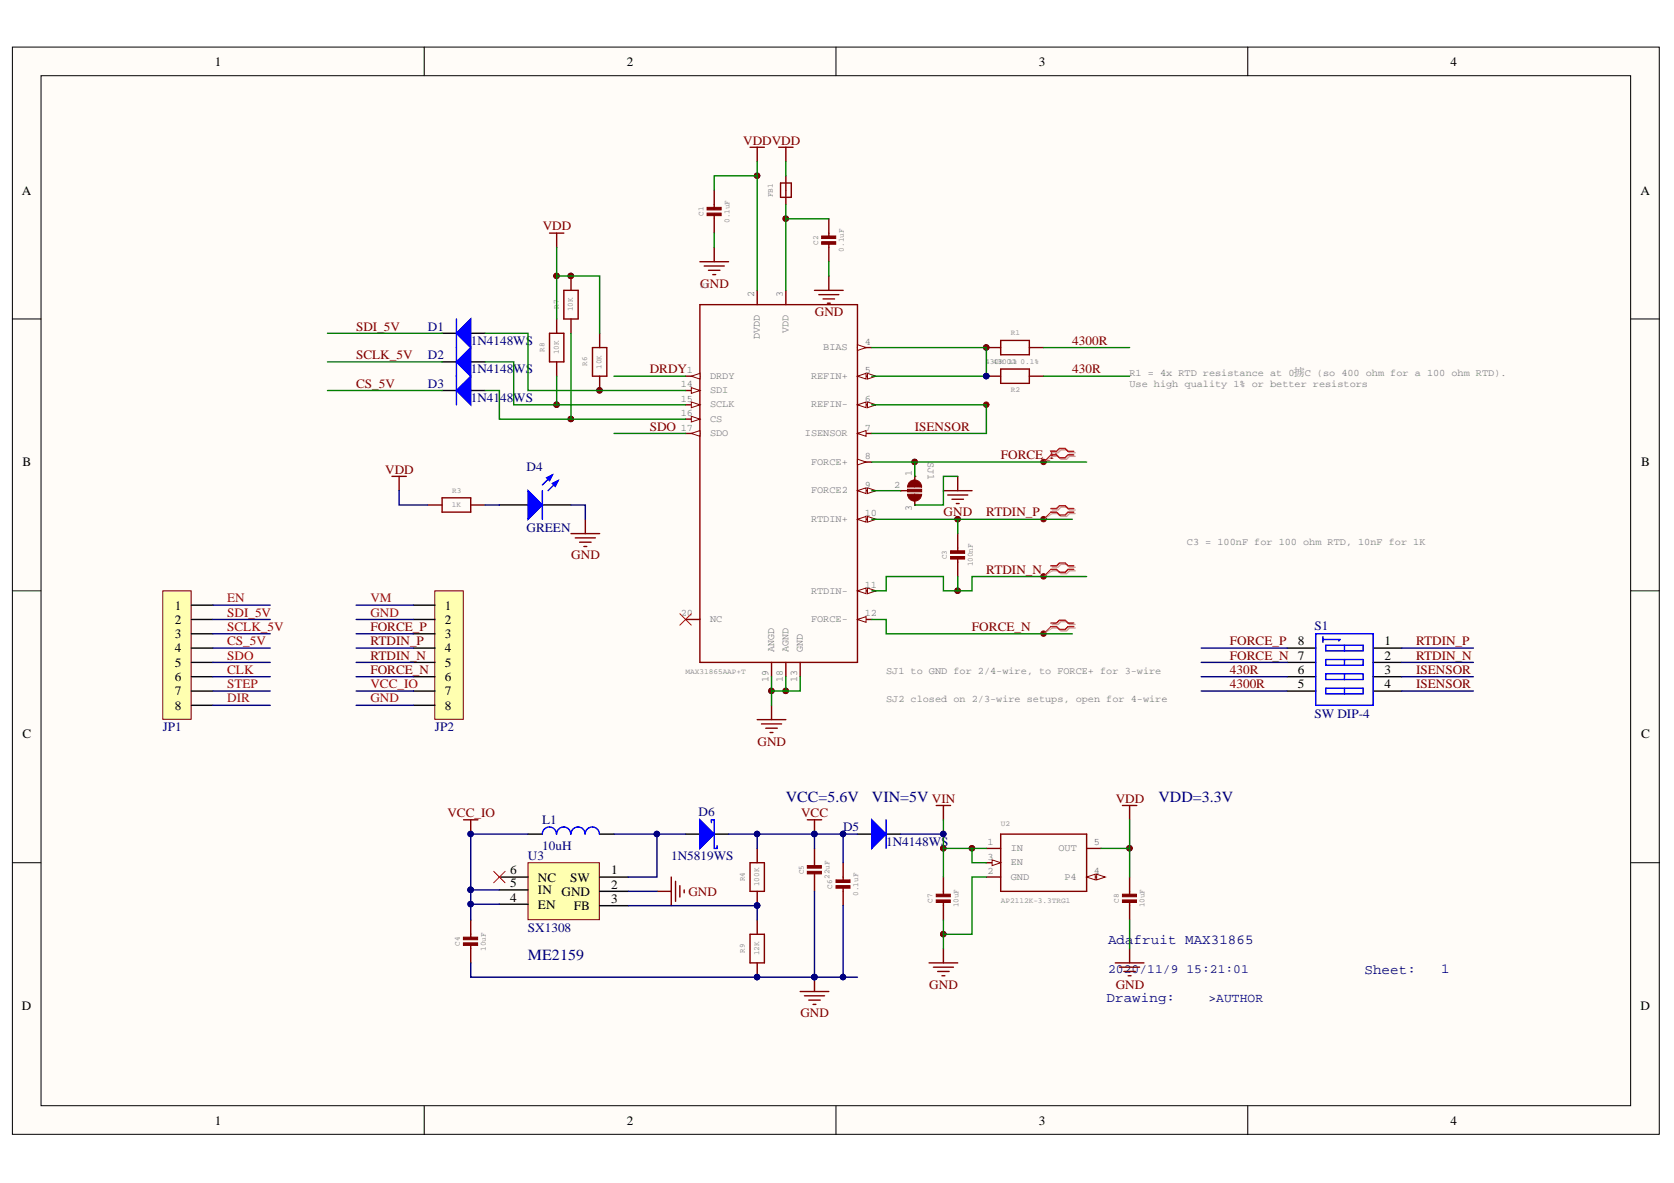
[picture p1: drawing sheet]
<svg xmlns="http://www.w3.org/2000/svg" width="297mm" height="210mm" viewBox="0 0 297 210" stroke-linecap="round" stroke-linejoin="round" font-family="sans-serif">
<g fill="#fffcf8" stroke="#000" stroke-width=".18">
<path d="M2.2 8.4h292.2v192.9h-292.2z"/>
<path d="M7.3 13.4h282v182.8h-282z"/>
</g>
<path d="M75.3 8.4v5M148.3 8.4v5M221.4 8.4v5M2.2 56.6h5.1M289.4 56.6h5.1M2.2 104.8h5.1M289.4 104.8h5.1M2.2 153.1h5.1M289.4 153.1h5.1M75.3 196.2v5.1M148.3 196.2v5.1M221.4 196.2v5.1" fill="none" stroke="#000" stroke-width=".18"/>
<g fill="#000080" stroke="#000080" stroke-width=".18">
<circle cx="98.8" cy="71.8" r=".48"/>
<circle cx="98.8" cy="49" r=".48"/>
<circle cx="101.3" cy="74.3" r=".49"/>
<circle cx="101.3" cy="49" r=".49"/>
<circle cx="106.4" cy="69.3" r=".48"/>
<circle cx="134.3" cy="31.2" r=".48"/>
<circle cx="136.9" cy="122.6" r=".48"/>
<circle cx="139.4" cy="122.6" r=".48"/>
<circle cx="139.4" cy="38.8" r=".48"/>
<circle cx="162.3" cy="82" r=".48"/>
<circle cx="167.4" cy="165.7" r=".48"/>
<circle cx="167.4" cy="150.5" r=".48"/>
<circle cx="169.9" cy="104.8" r=".48"/>
<circle cx="169.9" cy="92.1" r=".48"/>
<circle cx="172.5" cy="150.5" r=".48"/>
<circle cx="175" cy="61.6" r=".48"/>
<circle cx="200.4" cy="150.5" r=".48"/>
<circle cx="175" cy="66.7" r=".48"/>
</g>
<g fill="none" stroke="#800000" stroke-width=".25">
<path d="M126.7 33.7v3.3M126.7 38.1v3.3M133.1 26.1h2.5M134.4 26.1v2.6M138.2 26.1h2.5M138.5 32.5h1.9v2.5h-1.9zM139.4 26.1v2.6M139.4 31.2v5.1M147.1 38.8v3.3M97.5 59.1h2.5v5.1h-2.5zM97.5 41.4h2.5M98.8 41.4v2.5"/>
<path d="M98.8 56.6v2.5M100 51.5h2.6v5.1h-2.6zM101.3 49v2.5M101.3 56.6v2.5M106.4 59.1v2.6M124.2 46.4h5.1M125 47.2h3.5M125.7 48h2.1M126.5 48.7h.5M126.7 43.9v2.5M144.5 51.5h5.1M145.3 52.3h3.5"/>
<path d="M146.1 53h2M146.8 53.8h.5M147.1 43.1v3.3M147.1 49v2.5M98.8 64.2v2.6M105.1 61.7h2.6v5.1h-2.6zM106.4 66.8v2.5M175 61.7h2.6M175 66.8h2.6M177.6 60.4h5v2.5h-5zM177.6 65.5h5v2.5h-5zM182.6 61.7h2.6"/>
<path d="M182.6 66.8h2.6M75.9 89.6h2.5M78.4 88.3h5.1v2.6h-5.1zM83.5 89.6h2.6M159.8 87.1h.1M159.8 87.1h2.1M162.3 89.6h.1M162.3 84.5h.1M162.3 84.5v.9M162.3 88.7v.9M167.4 87.1h5.1M168.2 87.8h3.5"/>
<path d="M168.9 88.6h2.1M169.7 89.3h.5M169.9 84.5v2.6M169.9 94.7v3.3M169.9 99v3.3M134.4 127.7h5M135.1 128.4h3.6M135.9 129.2h2M136.6 130h.6M136.9 125.1v2.6"/>
</g>
<g fill="#800000" stroke="#800000" stroke-width=".18">
<path d="M125.5 37.8h2.5v.5h-2.5z"/>
<path d="M125.5 36.8h2.5v.4h-2.5z"/>
<path d="M145.8 42.9h2.5v.4h-2.5z"/>
<path d="M145.8 41.9h2.5v.4h-2.5z"/>
<path d="M168.7 98.7h2.5v.5h-2.5z"/>
<path d="M168.7 97.7h2.5v.5h-2.5z"/>
<path d="M161 86.8h2.5v.5h-2.5z"/>
<circle cx="136.9" cy="122.6" r=".48"/>
<circle cx="139.4" cy="122.6" r=".48"/>
<circle cx="134.3" cy="31.2" r=".48"/>
<circle cx="101.3" cy="49" r=".49"/>
<circle cx="98.8" cy="49" r=".48"/>
<circle cx="175" cy="61.6" r=".48"/>
<circle cx="175" cy="71.8" r=".48"/>
<circle cx="169.9" cy="92.1" r=".48"/>
<circle cx="185.2" cy="92.1" r=".48"/>
<circle cx="162.3" cy="82" r=".48"/>
<circle cx="185.2" cy="82" r=".48"/>
<circle cx="185.2" cy="112.4" r=".48"/>
<circle cx="185.2" cy="102.3" r=".48"/>
<circle cx="169.9" cy="104.8" r=".48"/>
<circle cx="101.3" cy="74.3" r=".49"/>
<circle cx="98.8" cy="71.8" r=".48"/>
<circle cx="106.4" cy="69.3" r=".48"/>
<circle cx="139.4" cy="38.8" r=".48"/>
</g>
<g fill="#800000" stroke="#800000" stroke-width=".18">
<path d="M161 87.7a1.25 1.25 0 0 0 1.3 1.2 1.25 1.25 0 0 0 1.2-1.2zM161 87.7h1.3z" fill-rule="evenodd"/>
<path d="M161.3 85.6l-.3 .8h2.5a1.25 1.25 0 0 0-.8-1.2 1.25 1.25 0 0 0-1.4 .4zM162.3 86.4h1.2z" fill-rule="evenodd"/>
</g>
<path d="M120.6 108.9l2.1 2M122.7 108.9l-2.1 2" fill="none" stroke="#f00" stroke-width=".18"/>
<path d="M88.6 89.6h5.1M96.2 89.6h5.1M228.4 115h5.1M228.4 117.5h5.1M243.6 115h5.1M243.6 117.5h5.1M228.4 120.1h5.1M228.4 122.6h5.1M243.6 120.1h5.1M243.6 122.6h5.1" fill="none" stroke="#000" stroke-width=".25"/>
<path d="M233.5 112.5h10.1v12.6h-10.1zM234.8 113.5h3l-.3 .2M234.8 113v1M235.3 114.5h6.6v1h-6.6zM235.3 117h6.6v1h-6.6zM235.3 119.6h6.6v1h-6.6zM238.6 114.5v1M238.6 117v1M238.6 119.6v1M235.3 122.1h6.6v1h-6.6zM238.6 122.1v1" fill="none" stroke="#00f" stroke-width=".25"/>
<path d="M93.7 87.1l2.5 2.5-2.5 2.5z" fill="#00f"/>
<path d="M93.7 87.1l2.5 2.5-2.5 2.5zM98 84.3l-1.8 1.7M99 85.3l-1.7 1.8" fill="none" stroke="#00f" stroke-width=".25"/>
<path d="M98 85.8l1-.5-.5 1z" fill="#00f"/>
<path d="M98 85.8l1-.5-.5 1z" fill="none" stroke="#00f" stroke-width=".25"/>
<path d="M97 84.8l1-.5-.5 1z" fill="#00f"/>
<path d="M96.2 87.1v5M97 84.8l1-.5-.5 1z" fill="none" stroke="#00f" stroke-width=".25"/>
<path d="M69.6 84.5h2.5M70.8 84.5v2.6M101.3 94.7h5.1M102.1 95.4h3.5M102.8 96.2h2.1M103.6 97h.5M103.9 92.1v2.6" fill="none" stroke="#800000" stroke-width=".25"/>
<path d="M186.7 90.5h1l.5-.5h1.1l.5 .5h1M186.7 91.1h1l.5 .5h1.1l.5-.5h1M186.7 80.3h1l.5-.5h1.1l.5 .5h1M186.7 81h1l.5 .5h1.1l.5-.5h1M186.7 100.6h1l.5-.5h1.1l.5 .5h1M186.7 101.3h1l.5 .5h1.1l.5-.5h1M186.7 110.8h1l.5-.5h1.1l.5 .5h1M186.7 111.4h1l.5 .5h1.1l.5-.5h1" fill="none" stroke="#d0a19e" stroke-width=".25"/>
<path d="M186.7 91.1l-1.5 1M186.7 81l-1.5 1M186.7 101.3l-1.5 1M186.7 111.4l-1.5 1.1" fill="none" stroke="#d0a19e" stroke-width=".18"/>
<path d="M186.5 90.2h1l.5-.5h1l.5 .5h1M186.5 90.9h1l.5 .5h1l.5-.5h1M186.5 80.1h1l.5-.5h1l.5 .5h1M186.5 80.7h1l.5 .5h1l.5-.5h1M186.5 100.4h1l.5-.5h1l.5 .5h1M186.5 101h1l.5 .5h1l.5-.5h1M186.5 110.5h1l.5-.5h1l.5 .5h1M186.5 111.2h1l.5 .5h1l.5-.5h1" fill="none" stroke="#f00" stroke-width=".25"/>
<path d="M186.5 90.9l-1.3 1.2M186.5 80.7l-1.3 1.3M186.5 101l-1.3 1.3M186.5 111.2l-1.3 1.3" fill="none" stroke="#f00" stroke-width=".18"/>
<path d="M28.9 104.8h5v22.8h-5z" fill="#ffffb0" stroke="#800000" stroke-width=".18"/>
<path d="M34 107.4h3.8M34 109.9h3.8M34 112.5h3.8M34 115h3.8M34 117.5h3.8M34 120.1h3.8M34 122.6h3.8M34 125.1h3.8" fill="none" stroke="#000" stroke-width=".25"/>
<path d="M77.1 104.8h5.1v22.8h-5.1z" fill="#ffffb0" stroke="#800000" stroke-width=".18"/>
<path d="M73.4 107.4h3.8M73.4 109.9h3.8M73.4 112.5h3.8M73.4 115h3.8M73.4 117.5h3.8M73.4 120.1h3.8M73.4 122.6h3.8M73.4 125.1h3.8M93.7 148h2.5M106.4 148h2.5" fill="none" stroke="#000" stroke-width=".25"/>
<path d="M98.7 148a1.25 1.25 0 0 0-1.2-1.3 1.25 1.25 0 0 0-1.3 1.3M101.3 148a1.25 1.25 0 0 0-1.3-1.3 1.25 1.25 0 0 0-1.2 1.3M103.8 148a1.25 1.25 0 0 0-1.2-1.3 1.25 1.25 0 0 0-1.3 1.3M106.4 148a1.26 1.26 0 0 0-1.3-1.3 1.26 1.26 0 0 0-1.3 1.3" fill="none" stroke="#00f" stroke-width=".25"/>
<path d="M133.1 153.1h2.5v5.1h-2.5zM134.4 150.5v2.6M134.4 158.2v2.5M144.5 150.5v3.3M144.5 154.9v3.3M83.5 163.2v3.3M83.5 167.5v3.3" fill="none" stroke="#800000" stroke-width=".25"/>
<g fill="#800000" stroke="#800000" stroke-width=".18">
<path d="M82.2 167.3h2.5v.5h-2.5z"/>
<path d="M82.2 166.3h2.5v.4h-2.5z"/>
<path d="M143.3 154.6h2.4v.5h-2.4z"/>
<path d="M143.3 153.6h2.4v.4h-2.4z"/>
</g>
<circle cx="134.3" cy="160.7" r=".48" fill="#000080" stroke="#000080" stroke-width=".18"/>
<path d="M93.7 153.1h12.7v10.1h-12.7z" fill="#ffffb0" stroke="#800000" stroke-width=".18"/>
<path d="M88.6 155.6h5.1M88.6 157.9h5.1M106.4 155.6h5.1M106.4 158.2h5.1M121.7 148h2.5M126.7 148h2.6M88.6 160.4h5.1M106.4 160.7h5.1" fill="none" stroke="#000" stroke-width=".25"/>
<path d="M133.1 165.8h2.5v5h-2.5zM134.4 163.2v2.6M134.4 170.8v2.6" fill="none" stroke="#800000" stroke-width=".25"/>
<circle cx="134.3" cy="173.4" r=".48" fill="#000080" stroke="#000080" stroke-width=".18"/>
<path d="M124.2 145.5l2.5 2.5-2.5 2.5z" fill="#00f"/>
<path d="M124.2 145.5l2.5 2.5-2.5 2.5zM126.2 146v-.5h.5v5h.5v-.5" fill="none" stroke="#00f" stroke-width=".25"/>
<g fill="none" stroke="#800000" stroke-width=".25">
<path d="M82.3 145.5h2.5M83.5 145.5v2.5M116.6 158.2h2.5M119.1 155.6v5.1M119.9 156.4v3.5M120.6 157.1v2.1M121.4 157.9v.5M143.3 145.5h2.5M144.5 145.5v2.5M149.6 153.1v3.3M149.6 157.4v3.3M167.4 155.6v3.3"/>
<path d="M167.4 159.9v3.3M175 150.5h2.6M175 153.1h2.6M177.6 148h15.2v10.2h-15.2zM192.8 150.5h2.6M200.4 155.6v3.3M200.4 159.9v3.3M142 175.9h5.1M142.7 176.7h3.6M143.5 177.5h2M144.3 178.2h.5M144.5 173.4v2.5"/>
</g>
<g fill="#000080" stroke="#000080" stroke-width=".18">
<circle cx="144.5" cy="173.4" r=".48"/>
<circle cx="83.5" cy="148" r=".48"/>
<circle cx="144.5" cy="148" r=".48"/>
</g>
<g fill="#800000" stroke="#800000" stroke-width=".18">
<path d="M148.3 157.1h2.5v.5h-2.5z"/>
<path d="M148.3 156.1h2.5v.5h-2.5z"/>
<path d="M166.1 159.7h2.5v.4h-2.5z"/>
<path d="M166.1 158.7h2.5v.4h-2.5z"/>
<path d="M199.2 159.7h2.5v.4h-2.5z"/>
<path d="M199.2 158.7h2.5v.4h-2.5z"/>
</g>
<path d="M176 152.6l1.6 .5-1.6 .5z" fill="#fffcf8"/>
<path d="M176 152.6l1.6 .5-1.6 .5z" fill="none" stroke="#800000" stroke-width=".18"/>
<path d="M175 155.6h2.6M192.8 155.6h2.6" fill="none" stroke="#800000" stroke-width=".25"/>
<path d="M192.8 155.6l1.5-.5v1z" fill="#fffcf8"/>
<path d="M192.8 155.6l1.5-.5v1z" fill="none" stroke="#800000" stroke-width=".18"/>
<path d="M194.6 155.1l1.5 .5-1.5 .5z" fill="#fffcf8"/>
<path d="M194.6 155.1l1.5 .5-1.5 .5z" fill="none" stroke="#800000" stroke-width=".18"/>
<g fill="none" stroke="#800000" stroke-width=".25">
<path d="M124.2 54.1h28v63.4h-28zM152.2 61.7h2.5M166.1 142.9h2.6M167.4 142.9v2.6M199.2 142.9h2.5M200.4 142.9v2.6M164.9 170.8h5M165.6 171.6h3.6M166.4 172.4h2M167.1 173.1h.6M167.4 168.3v2.5M197.9 170.8h5.1"/>
<path d="M198.7 171.6h3.5M199.4 172.4h2.1M200.2 173.1h.5M200.4 168.3v2.5"/>
</g>
<g fill="#800000" stroke="#800000" stroke-width=".18">
<circle cx="167.4" cy="165.7" r=".48"/>
<circle cx="200.4" cy="150.5" r=".48"/>
<circle cx="172.5" cy="150.5" r=".48"/>
<circle cx="167.4" cy="150.5" r=".48"/>
</g>
<path d="M152.2 61.2l1.5 .5-1.5 .5z" fill="#fffcf8"/>
<path d="M152.2 61.2l1.5 .5-1.5 .5z" fill="none" stroke="#800000" stroke-width=".18"/>
<path d="M152.2 66.8h2.5" fill="none" stroke="#800000" stroke-width=".25"/>
<path d="M152.2 66.8l1.5-.6v1.1z" fill="#fffcf8"/>
<path d="M152.2 66.8l1.5-.6v1.1z" fill="none" stroke="#800000" stroke-width=".18"/>
<path d="M153.9 66.2l1.6 .6-1.6 .5z" fill="#fffcf8"/>
<path d="M153.9 66.2l1.6 .6-1.6 .5z" fill="none" stroke="#800000" stroke-width=".18"/>
<path d="M152.2 71.8h2.5" fill="none" stroke="#800000" stroke-width=".25"/>
<path d="M152.2 71.8l1.5-.5v1z" fill="#fffcf8"/>
<path d="M152.2 71.8l1.5-.5v1z" fill="none" stroke="#800000" stroke-width=".18"/>
<path d="M153.9 71.3l1.6 .5-1.6 .5z" fill="#fffcf8"/>
<path d="M153.9 71.3l1.6 .5-1.6 .5z" fill="none" stroke="#800000" stroke-width=".18"/>
<path d="M152.2 76.9h2.5" fill="none" stroke="#800000" stroke-width=".25"/>
<path d="M152.2 76.9l1.5-.5v1z" fill="#fffcf8"/>
<path d="M152.2 76.9l1.5-.5v1z" fill="none" stroke="#800000" stroke-width=".18"/>
<path d="M152.2 82h2.5" fill="none" stroke="#800000" stroke-width=".25"/>
<path d="M152.2 81.5l1.5 .5-1.5 .5z" fill="#fffcf8"/>
<path d="M152.2 81.5l1.5 .5-1.5 .5z" fill="none" stroke="#800000" stroke-width=".18"/>
<path d="M152.2 87.1h2.5" fill="none" stroke="#800000" stroke-width=".25"/>
<path d="M152.2 87.1l1.5-.5v1z" fill="#fffcf8"/>
<path d="M152.2 87.1l1.5-.5v1z" fill="none" stroke="#800000" stroke-width=".18"/>
<path d="M153.9 86.6l1.6 .5-1.6 .5z" fill="#fffcf8"/>
<path d="M153.9 86.6l1.6 .5-1.6 .5z" fill="none" stroke="#800000" stroke-width=".18"/>
<path d="M152.2 92.1h2.5" fill="none" stroke="#800000" stroke-width=".25"/>
<path d="M152.2 92.1l1.5-.5v1z" fill="#fffcf8"/>
<path d="M152.2 92.1l1.5-.5v1z" fill="none" stroke="#800000" stroke-width=".18"/>
<path d="M153.9 91.6l1.6 .5-1.6 .5z" fill="#fffcf8"/>
<path d="M153.9 91.6l1.6 .5-1.6 .5z" fill="none" stroke="#800000" stroke-width=".18"/>
<path d="M152.2 104.8h2.5" fill="none" stroke="#800000" stroke-width=".25"/>
<path d="M152.2 104.8l1.5-.5v1z" fill="#fffcf8"/>
<path d="M152.2 104.8l1.5-.5v1z" fill="none" stroke="#800000" stroke-width=".18"/>
<path d="M153.9 104.3l1.6 .5-1.6 .5z" fill="#fffcf8"/>
<path d="M153.9 104.3l1.6 .5-1.6 .5z" fill="none" stroke="#800000" stroke-width=".18"/>
<path d="M152.2 109.9h2.5" fill="none" stroke="#800000" stroke-width=".25"/>
<path d="M152.2 109.9l1.5-.5v1z" fill="#fffcf8"/>
<path d="M152.2 109.9l1.5-.5v1z" fill="none" stroke="#800000" stroke-width=".18"/>
<path d="M121.7 69.3h2.5M136.9 117.5v2.6" fill="none" stroke="#800000" stroke-width=".25"/>
<path d="M122.7 68.8l1.5 .5-1.5 .5z" fill="#fffcf8"/>
<path d="M122.7 68.8l1.5 .5-1.5 .5z" fill="none" stroke="#800000" stroke-width=".18"/>
<path d="M121.7 71.8h2.5" fill="none" stroke="#800000" stroke-width=".25"/>
<path d="M122.7 71.3l1.5 .5-1.5 .5z" fill="#fffcf8"/>
<path d="M122.7 71.3l1.5 .5-1.5 .5z" fill="none" stroke="#800000" stroke-width=".18"/>
<path d="M121.7 74.4h2.5" fill="none" stroke="#800000" stroke-width=".25"/>
<path d="M122.7 73.9l1.5 .5-1.5 .5z" fill="#fffcf8"/>
<path d="M122.7 73.9l1.5 .5-1.5 .5z" fill="none" stroke="#800000" stroke-width=".18"/>
<path d="M121.7 76.9h2.5" fill="none" stroke="#800000" stroke-width=".25"/>
<path d="M122.7 76.9l1.5-.5v1z" fill="#fffcf8"/>
<path d="M122.7 76.9l1.5-.5v1z" fill="none" stroke="#800000" stroke-width=".18"/>
<path d="M121.7 66.8h2.5M121.7 109.9h2.5M139.4 117.5v2.6M142 117.5v2.6" fill="none" stroke="#800000" stroke-width=".25"/>
<path d="M122.7 66.8l1.5-.6v1.1z" fill="#fffcf8"/>
<path d="M122.7 66.8l1.5-.6v1.1z" fill="none" stroke="#800000" stroke-width=".18"/>
<path d="M134.4 51.5v2.6M139.4 51.5v2.6" fill="none" stroke="#800000" stroke-width=".25"/>
<path d="M87.6 154.6l2 2M89.6 154.6l-2 2" fill="none" stroke="#f00" stroke-width=".18"/>
<path d="M78.4 59.1h2.6M83.5 59.1h2.6" fill="none" stroke="#000" stroke-width=".25"/>
<path d="M81 59.1l2.5-2.5v5.1z" fill="#00f"/>
<path d="M81 59.1l2.5-2.5v5.1zM81 56.6v5.1" fill="none" stroke="#00f" stroke-width=".25"/>
<path d="M78.4 64.2h2.6M83.5 64.2h2.6" fill="none" stroke="#000" stroke-width=".25"/>
<path d="M81 64.2l2.5-2.5v5.1z" fill="#00f"/>
<path d="M81 64.2l2.5-2.5v5.1zM81 61.7v5.1" fill="none" stroke="#00f" stroke-width=".25"/>
<path d="M78.4 69.3h2.6M83.5 69.3h2.6" fill="none" stroke="#000" stroke-width=".25"/>
<path d="M81 69.3l2.5-2.5v5z" fill="#00f"/>
<path d="M81 69.3l2.5-2.5v5zM81 66.8v5" fill="none" stroke="#00f" stroke-width=".25"/>
<path d="M152.2 148h2.5M157.2 148h2.6" fill="none" stroke="#000" stroke-width=".25"/>
<path d="M154.7 145.5l2.5 2.5-2.5 2.5z" fill="#00f"/>
<path d="M154.7 145.5l2.5 2.5-2.5 2.5zM157.2 145.5v5" fill="none" stroke="#00f" stroke-width=".25"/>
<g fill="none" stroke="#008000" stroke-width=".25">
<path d="M134.4 31.2h-7.7v2.5M134.4 28.7v22.8M139.4 38.8h7.7M139.4 28.7v2.5M139.4 36.3v15.2M58.1 59.1h20.3M86.1 59.1h7.6v10.2h28M98.8 49h7.6v10.1M98.8 43.9v12.7M101.3 59.1v15.3M126.7 41.4v2.5M147.1 46.4v2.6"/>
<path d="M58.1 69.3h20.3M58.1 64.2h20.3M86.1 69.3h2.5v5.1h12.7M86.1 64.2h5.1v7.6h7.6M98.8 71.8h22.9M98.8 66.8v5M101.3 74.4h20.4M108.9 76.9h12.8M108.9 66.8h12.8M154.7 71.8h20.3v5.1h-20.3M154.7 61.7h20.3v5.1h-20.3M185.2 66.8h15.2"/>
<path d="M185.2 61.7h15.2M154.7 92.1h15.2M154.7 87.1h5.1M154.7 82h7.6M162.3 82h30.5M162.3 82v2.5M169.9 84.5h-2.5v5.1h-5.1M169.9 92.1h20.4M169.9 92.1v2.6M154.7 104.8h2.5v-2.5h10.2v2.5h2.5M154.7 109.9h2.5v2.6h33.1M169.9 102.3v2.5"/>
<path d="M192.8 102.3h-20.3v2.5h-2.6M136.9 122.6h2.5M136.9 120.1v5M139.4 120.1v2.5M142 120.1v2.5h-2.6M167.4 145.5v5M167.4 150.5h7.6M167.4 150.5v5.1M172.5 150.5v2.6h2.5M175 155.6h-2.5v10.2h-5.1M195.4 150.5h5M200.4 145.5v10.1"/>
<path d="M167.4 163.2v5.1M200.4 163.2v5.1"/>
</g>
<g fill="none" stroke="#000080" stroke-width=".25">
<path d="M70.8 87.1v2.5h5.1M86.1 89.6h2.5M101.3 89.6h2.6v2.5M37.8 117.5h10.1M37.8 115h10.1M37.8 112.5h10.1M37.8 109.9h10.1M37.8 107.4h10.1M63.2 117.5h10.2M63.2 115h10.2M63.2 112.5h10.2M63.2 109.9h10.2"/>
<path d="M63.2 107.4h10.2M213.1 117.5h15.3M213.1 115h15.3M248.7 117.5h12.7M248.7 115h12.7M37.8 125.1h10.1M37.8 122.6h10.1M37.8 120.1h10.1M63.2 125.1h10.2M63.2 122.6h10.2M63.2 120.1h10.2M213.1 122.6h15.3"/>
<path d="M213.1 120.1h15.3M248.7 122.6h12.7M248.7 120.1h12.7M83.5 157.9v5.3M83.5 157.9h5.1M93.7 148h-10.2v9.9M108.9 148h7.7v7.6h-5.1M111.5 158.2h5.1M116.6 148h5.1M129.3 148h5.1v2.5M134.4 148h10.1v2.5M144.5 148h7.7"/>
<path d="M144.5 158.2v15.2M149.6 148v5.1M159.8 148h7.6M83.5 170.8v2.6h61M83.5 160.4h5.1M111.5 160.7h22.9v2.5M149.6 160.7v12.7h-5.1M149.6 173.4h2.6"/>
</g>
<g fill="#000080" stroke="#000080" stroke-width=".18">
<circle cx="134.3" cy="173.4" r=".48"/>
<circle cx="144.5" cy="173.4" r=".48"/>
<circle cx="83.5" cy="160.4" r=".48"/>
<circle cx="83.5" cy="157.9" r=".48"/>
<circle cx="83.5" cy="148" r=".48"/>
<circle cx="116.5" cy="148" r=".48"/>
<circle cx="134.3" cy="160.7" r=".48"/>
<circle cx="134.3" cy="148" r=".48"/>
<circle cx="144.5" cy="148" r=".48"/>
<circle cx="149.6" cy="173.4" r=".48"/>
<circle cx="149.6" cy="148" r=".48"/>
<circle cx="175" cy="66.7" r=".48"/>
<circle cx="167.4" cy="148" r=".48"/>
</g>
<g font-size="2.7" fill="#000080">
<text x="139.4" y="142.3">VCC=5.6V</text>
<text x="154.7" y="142.3">VIN=5V</text>
<text x="205.5" y="142.3">VDD=3.3V</text>
<text x="93.7" y="170.3">ME2159</text>
</g>
<g font-size="2.5" fill="#000080">
<text x="196.6" y="167.6">Adafruit MAX31865</text>
<text x="242.1" y="172.8">Sheet:</text>
<text x="255.7" y="172.6">1</text>
<text x="196.4" y="177.9">Drawing:</text>
</g>
<g font-size="2.3">
<text x="38.1" y="11.7">1</text>
<text x="111.2" y="11.7">2</text>
<text x="184.3" y="11.7">3</text>
<text x="257.4" y="11.7">4</text>
<text x="3.9" y="34.5">A</text>
<text x="291.1" y="34.5">A</text>
<text x="4" y="82.8">B</text>
<text x="291.2" y="82.8">B</text>
<text x="31" y="108.2">1</text>
<text x="31" y="110.7">2</text>
<text x="31" y="113.2">3</text>
<text x="79" y="108.2">1</text>
<text x="79" y="110.7">2</text>
<text x="79" y="113.2">3</text>
<text x="31" y="115.8">4</text>
<text x="31" y="118.3">5</text>
<text x="79" y="115.8">4</text>
<text x="79" y="118.3">5</text>
<text x="230.3" y="114.5">8</text>
<text x="230.3" y="117">7</text>
<text x="230.3" y="119.6">6</text>
<text x="245.7" y="114.5">1</text>
<text x="245.7" y="117">2</text>
<text x="245.7" y="119.6">3</text>
<text x="31" y="120.8">6</text>
<text x="31" y="123.4">7</text>
<text x="31" y="125.9">8</text>
<text x="79" y="120.8">6</text>
<text x="79" y="123.4">7</text>
<text x="79" y="125.9">8</text>
<text x="230.3" y="122.1">5</text>
<text x="245.7" y="122.1">4</text>
<text x="4" y="131">C</text>
<text x="291.2" y="131">C</text>
<text x="90.5" y="155.1">6</text>
<text x="108.4" y="155.1">1</text>
<text x="90.5" y="160">4</text>
<text x="90.5" y="157.4">5</text>
<text x="95.5" y="161.2">EN</text>
<text x="95.5" y="158.7">IN</text>
<text x="95.5" y="156.4">NC</text>
<text x="99.6" y="158.9">GND</text>
<text x="101.2" y="156.4">SW</text>
<text x="101.8" y="161.5">FB</text>
<text x="108.4" y="157.7">2</text>
<text x="108.4" y="160.2">3</text>
<text x="3.9" y="179.2">D</text>
<text x="291.1" y="179.2">D</text>
<text x="38.1" y="199.5">1</text>
<text x="111.2" y="199.5">2</text>
<text x="184.3" y="199.5">3</text>
<text x="257.4" y="199.5">4</text>
</g>
<g font-size="2.3" fill="#800000">
<text x="131.9" y="25.6">VDDVDD</text>
<text x="96.3" y="40.9">VDD</text>
<text x="124.3" y="51">GND</text>
<text x="63.2" y="58.6">SDI_5V</text>
<text x="144.6" y="56.1">GND</text>
<text x="63.2" y="63.7">SCLK_5V</text>
<text x="190.3" y="61.2">4300R</text>
<text x="63.2" y="68.8">CS_5V</text>
<text x="115.3" y="66.2">DRDY</text>
<text x="190.3" y="66.2">430R</text>
<text x="115.3" y="76.4">SDO</text>
<text x="162.3" y="76.4">ISENSOR</text>
<text x="177.6" y="81.5">FORCE_P</text>
<text x="68.3" y="84">VDD</text>
<text x="167.4" y="91.6">GND</text>
<text x="175" y="91.6">RTDIN_P</text>
<text x="101.4" y="99.2">GND</text>
<text x="175" y="101.8">RTDIN_N</text>
<text x="65.7" y="112">FORCE_P</text>
<text x="172.5" y="112">FORCE_N</text>
<text x="65.7" y="117">RTDIN_N</text>
<text x="65.7" y="119.6">FORCE_N</text>
<text x="65.7" y="114.5">RTDIN_P</text>
<text x="218.2" y="114.5">FORCE_P</text>
<text x="218.2" y="117">FORCE_N</text>
<text x="218.2" y="119.6">430R</text>
<text x="251.3" y="114.5">RTDIN_P</text>
<text x="251.3" y="117">RTDIN_N</text>
<text x="251.3" y="119.6">ISENSOR</text>
<text x="218.2" y="122.1">4300R</text>
<text x="251.3" y="122.1">ISENSOR</text>
<text x="134.4" y="132.3">GND</text>
<text x="165.4" y="142.4">VIN</text>
<text x="198" y="142.4">VDD</text>
<text x="79.4" y="145">VCC_IO</text>
<text x="142.1" y="145">VCC</text>
<text x="122.1" y="158.9">GND</text>
<text x="164.9" y="175.4">GND</text>
<text x="198" y="175.4">GND</text>
<text x="142" y="180.5">GND</text>
</g>
<g font-size="2.3" fill="#000080">
<text x="75.9" y="58.6">D1</text>
<text x="75.9" y="63.7">D2</text>
<text x="83.5" y="61.2">1N4148WS</text>
<text x="75.9" y="68.8">D3</text>
<text x="83.5" y="66.2">1N4148WS</text>
<text x="83.5" y="71.3">1N4148WS</text>
<text x="93.4" y="83.5">D4</text>
<text x="93.4" y="94.4">GREEN</text>
<text x="233.2" y="111.7">S1</text>
<text x="28.9" y="129.7">JP1</text>
<text x="77.2" y="129.7">JP2</text>
<text x="233.2" y="127.4">SW DIP-4</text>
<text x="96.2" y="146.2">L1</text>
<text x="124" y="144.7">D6</text>
<text x="149.6" y="147.5">D5</text>
<text x="93.7" y="152.6">U3</text>
<text x="96.2" y="150.8">10uH</text>
<text x="119.1" y="152.6">1N5819WS</text>
<text x="157.2" y="150">1N4148WS</text>
<text x="93.7" y="165.3">SX1308</text>
</g>
<g font-size="2.3" fill="#a50021">
<text x="40.3" y="106.9">EN</text>
<text x="65.7" y="106.9">VM</text>
<text x="65.7" y="109.4">GND</text>
<text x="40.3" y="124.6">DIR</text>
<text x="40.3" y="122.1">STEP</text>
<text x="65.7" y="124.6">GND</text>
</g>
<g font-size="2.3" fill="#bf0000">
<text x="40.3" y="112">SCLK_5V</text>
<text x="40.3" y="109.4">SDI_5V</text>
<text x="40.3" y="119.6">CLK</text>
<text x="40.3" y="114.5">CS_5V</text>
<text x="40.3" y="117">SDO</text>
<text x="65.7" y="122.1">VCC_IO</text>
</g>
<g font-size="2.2" fill="#000080">
<text x="196.6" y="172.7">2020/11/9 15:21:01</text>
<text x="214.4" y="177.8">&gt;AUTHOR</text>
</g>
<g font-size="1.8" fill="#808080">
<text x="133.8" y="52.8" transform="rotate(-90 133.8 52.8)">2</text>
<text x="138.9" y="52.8" transform="rotate(-90 138.9 52.8)">3</text>
<text x="139.9" y="59.1" transform="rotate(-90 139.9 59.1)">VDD</text>
<text x="134.8" y="60.1" transform="rotate(-90 134.8 60.1)">DVDD</text>
<text x="146.1" y="62.2">BIAS</text>
<text x="153.4" y="61.1">4</text>
<text x="120.8" y="68.7">14</text>
<text x="120.8" y="71.3">15</text>
<text x="121.8" y="66.2">1</text>
<text x="126" y="69.8">SDI</text>
<text x="126" y="67.2">DRDY</text>
<text x="143.9" y="67.2">REFIN+</text>
<text x="153.4" y="66.2">5</text>
<text x="153.4" y="71.3">6</text>
<text x="200.4" y="66.7">R1 = 4x RTD resistance at 0掳C (so 400 ohm for a 100 ohm RTD).</text>
<text x="200.4" y="68.7">Use high quality 1% or better resistors</text>
<text x="120.8" y="73.8">16</text>
<text x="120.8" y="76.4">17</text>
<text x="126" y="72.3">SCLK</text>
<text x="126" y="74.8">CS</text>
<text x="126" y="77.4">SDO</text>
<text x="142.8" y="77.4">ISENSOR</text>
<text x="143.9" y="72.3">REFIN-</text>
<text x="153.4" y="76.4">7</text>
<text x="143.9" y="82.5">FORCE+</text>
<text x="153.4" y="81.5">8</text>
<text x="164.6" y="82" transform="rotate(90 164.6 82)">SJ1</text>
<text x="143.9" y="87.5">FORCE2</text>
<text x="153.4" y="86.5">9</text>
<text x="158.7" y="86.5">2</text>
<text x="161.8" y="84.5" transform="rotate(-90 161.8 84.5)">1</text>
<text x="143.9" y="92.6">RTDIN+</text>
<text x="153.4" y="91.6">10</text>
<text x="161.8" y="90.7" transform="rotate(-90 161.8 90.7)">3</text>
<text x="210.6" y="96.7">C3 = 100nF for 100 ohm RTD, 10nF for 1K</text>
<text x="143.9" y="105.3">RTDIN-</text>
<text x="153.4" y="104.3">11</text>
<text x="120.8" y="109.4">20</text>
<text x="126" y="110.4">NC</text>
<text x="143.9" y="110.4">FORCE-</text>
<text x="153.4" y="109.4">12</text>
<text x="137.4" y="115.8" transform="rotate(-90 137.4 115.8)">ANGD</text>
<text x="139.9" y="115.8" transform="rotate(-90 139.9 115.8)">AGND</text>
<text x="142.4" y="115.8" transform="rotate(-90 142.4 115.8)">GND</text>
<text x="157.2" y="119.5">SJ1 to GND for 2/4-wire, to FORCE+ for 3-wire</text>
<text x="136.4" y="121" transform="rotate(-90 136.4 121)">19</text>
<text x="138.9" y="121" transform="rotate(-90 138.9 121)">18</text>
<text x="141.4" y="121" transform="rotate(-90 141.4 121)">13</text>
<text x="157.2" y="124.6">SJ2 closed on 2/3-wire setups, open for 4-wire</text>
<text x="175.2" y="150">1</text>
<text x="194.1" y="150">5</text>
<text x="175.2" y="152.5">3</text>
<text x="175.2" y="155.1">2</text>
<text x="179.4" y="151">IN</text>
<text x="179.4" y="153.5">EN</text>
<text x="187.8" y="151">OUT</text>
<text x="194.1" y="155.1">4</text>
<text x="179.4" y="156.1">GND</text>
<text x="188.9" y="156.1">P4</text>
</g>
<g font-size="1.4" fill="#808080">
<text x="137.1" y="35" transform="rotate(-90 137.1 35)">FB1</text>
<text x="124.8" y="38.3" transform="rotate(-90 124.8 38.3)">C1</text>
<text x="129.4" y="39.5" transform="rotate(-90 129.4 39.5)">0.1uF</text>
<text x="145.1" y="43.4" transform="rotate(-90 145.1 43.4)">C2</text>
<text x="149.7" y="44.7" transform="rotate(-90 149.7 44.7)">0.1uF</text>
<text x="124.2" y="51.1">U1</text>
<text x="99.1" y="54.8" transform="rotate(-90 99.1 54.8)">R7</text>
<text x="101.7" y="55.3" transform="rotate(-90 101.7 55.3)">10K</text>
<text x="179.4" y="59.5">R1</text>
<text x="96.6" y="62.4" transform="rotate(-90 96.6 62.4)">R8</text>
<text x="99.1" y="62.9" transform="rotate(-90 99.1 62.9)">10K</text>
<text x="104.2" y="65" transform="rotate(-90 104.2 65)">R6</text>
<text x="106.7" y="65.4" transform="rotate(-90 106.7 65.4)">10K</text>
<text x="174.8" y="64.6">430R 1% 0.1%</text>
<text x="176.1" y="64.6">4300Ω</text>
<text x="179.4" y="69.6">R2</text>
<text x="80.2" y="90">1K</text>
<text x="80.2" y="87.4">R3</text>
<text x="168" y="99.2" transform="rotate(-90 168 99.2)">C3</text>
<text x="172.6" y="100.5" transform="rotate(-90 172.6 100.5)">100nF</text>
<text x="121.6" y="119.7">MAX31865AAP+T</text>
<text x="177.6" y="146.6">U2</text>
<text x="142.6" y="155.1" transform="rotate(-90 142.6 155.1)">C5</text>
<text x="147.2" y="155.9" transform="rotate(-90 147.2 155.9)">22uF</text>
<text x="132.2" y="156.3" transform="rotate(-90 132.2 156.3)">R4</text>
<text x="134.7" y="157.2" transform="rotate(-90 134.7 157.2)">100K</text>
<text x="147.7" y="157.7" transform="rotate(-90 147.7 157.7)">C6</text>
<text x="152.3" y="158.9" transform="rotate(-90 152.3 158.9)">0.1uF</text>
<text x="165.4" y="160.2" transform="rotate(-90 165.4 160.2)">C7</text>
<text x="170.1" y="161" transform="rotate(-90 170.1 161)">10uF</text>
<text x="177.6" y="160.3">AP2112K-3.3TRG1</text>
<text x="198.5" y="160.2" transform="rotate(-90 198.5 160.2)">C8</text>
<text x="203.1" y="161" transform="rotate(-90 203.1 161)">10uF</text>
<text x="81.6" y="167.8" transform="rotate(-90 81.6 167.8)">C4</text>
<text x="86.2" y="168.7" transform="rotate(-90 86.2 168.7)">10uF</text>
<text x="132.2" y="169" transform="rotate(-90 132.2 169)">R9</text>
<text x="134.7" y="169.5" transform="rotate(-90 134.7 169.5)">12K</text>
</g>
</svg>
